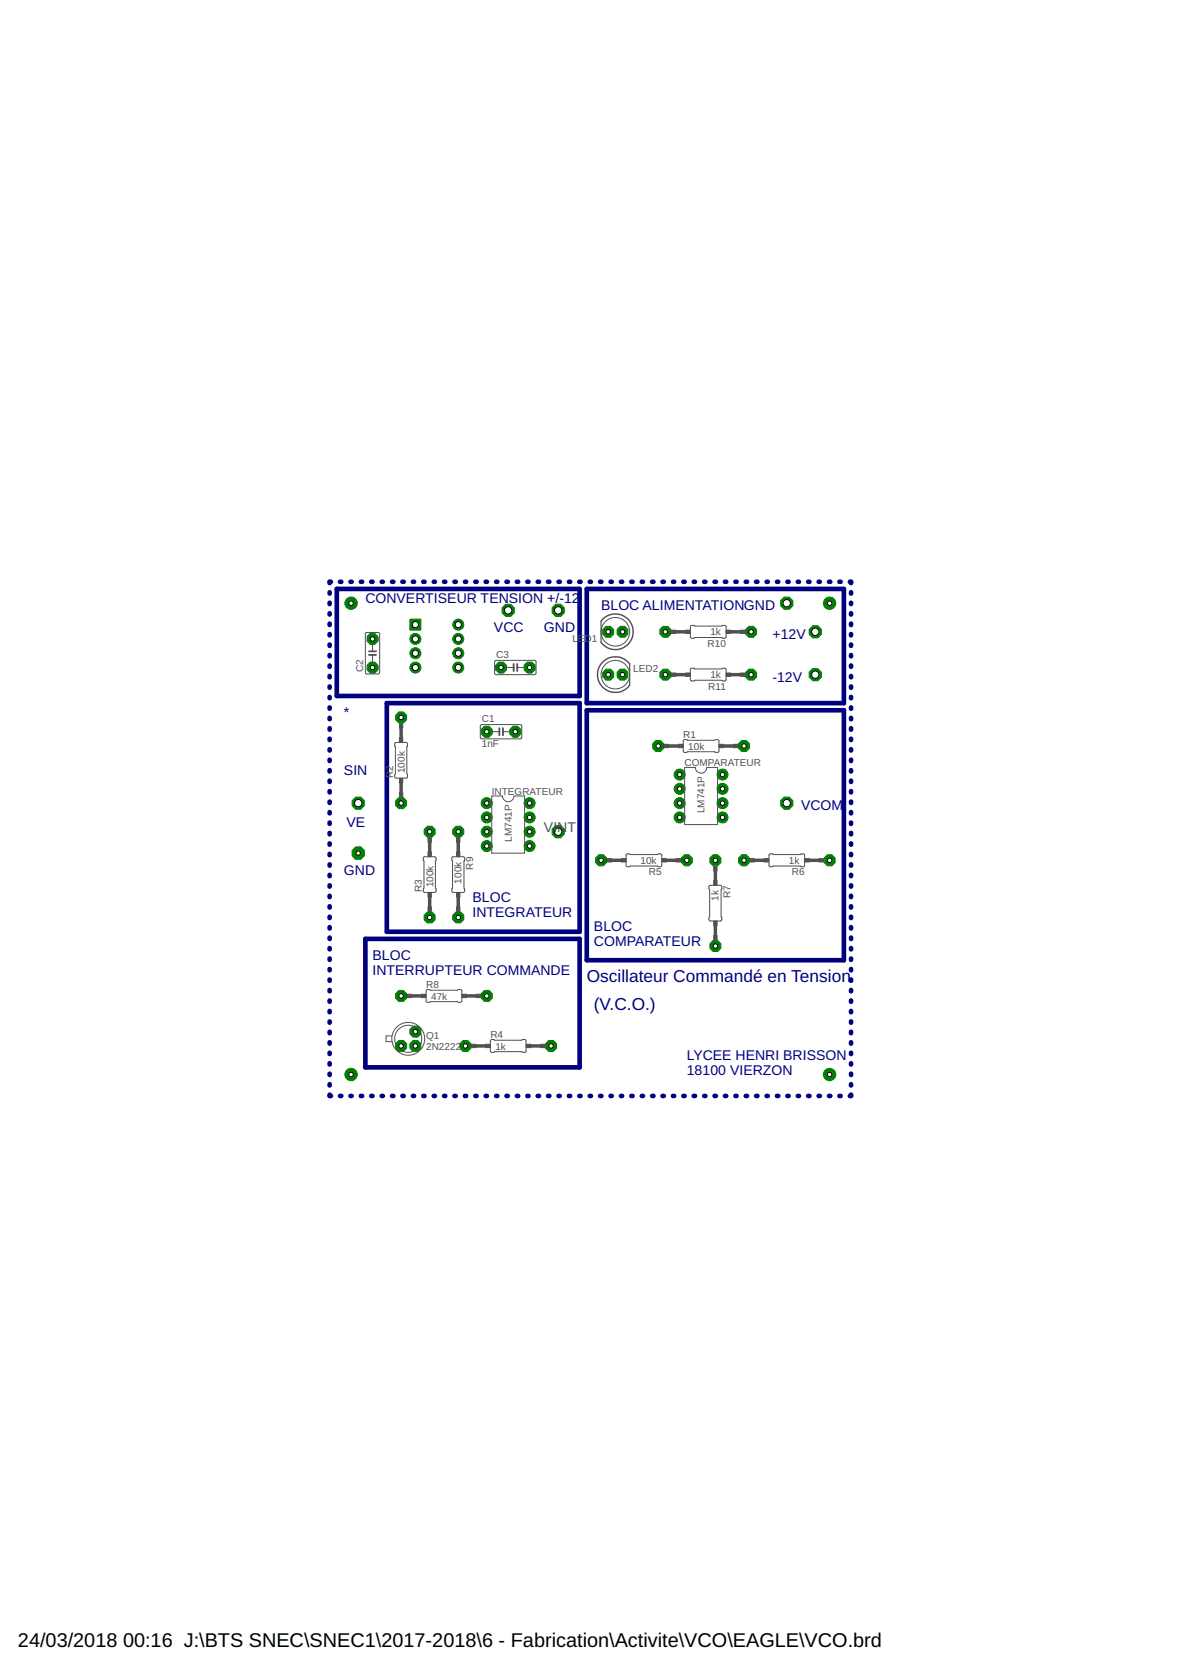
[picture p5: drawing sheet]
<svg xmlns="http://www.w3.org/2000/svg" width="210mm" height="297mm" viewBox="0 0 210 297" stroke-linecap="round" stroke-linejoin="round" font-family="sans-serif">
<g fill="none" stroke="#000080" stroke-width=".83">
<path d="M58.6 105.3v.2M58.6 107.1v.3M58.6 109v.2M58.6 110.8v.3M58.6 112.7v.2M58.6 114.6v.2M58.6 116.4v.3M58.6 118.3v.2M58.8 103.4h-.2v.3M59.9 104.7h43.1v19h-43.1zM60.4 103.4h.3M62.3 103.4h.2"/>
<path d="M64.1 103.4h.3M66 103.4h.2M67.8 103.4h.3M69.7 103.4h.2M71.5 103.4h.3M73.4 103.4h.2M75.2 103.4h.3M77.1 103.4h.2M78.9 103.4h.2M80.8 103.4h.2M82.6 103.4h.2M84.5 103.4h.2"/>
<path d="M86.3 103.4h.3M88.2 103.4h.2M90 103.4h.3M91.9 103.4h.2M93.7 103.4h.2M95.6 103.4h.2M97.4 103.4h.2M99.3 103.4h.2M101.1 103.4h.2M103 103.4h.2M104.3 104.7h45.7v20.3h-45.7zM104.8 103.4h.2"/>
<path d="M106.7 103.4h.2M108.5 103.4h.2M110.4 103.4h.2M112.2 103.4h.2M114.1 103.4h.2M115.9 103.4h.2M117.8 103.4h.2M119.6 103.4h.2M121.5 103.4h.2M123.3 103.4h.2M125.2 103.4h.2M127 103.4h.2"/>
<path d="M128.8 103.4h.3M130.7 103.4h.2M132.5 103.4h.3M134.4 103.4h.2M136.2 103.4h.3M138.1 103.4h.2M140 103.4h.2M141.8 103.4h.2M143.6 103.4h.3M145.5 103.4h.2M147.3 103.4h.3M149.2 103.4h.2"/>
<path d="M151 103.4h.3v.3M151.3 105.3v.2M151.3 107.1v.3M151.3 109v.2M151.3 110.8v.3M151.3 112.7v.2M151.3 114.6v.2M151.3 116.4v.3M151.3 118.3v.2M58.6 120.2v.2M58.6 122v.3M58.6 123.9v.2"/>
<path d="M58.6 125.8v.2M58.6 127.6v.2M58.6 129.5v.2M58.6 131.3v.3M58.6 133.2v.2M58.6 135v.3M58.6 136.9v.2M58.6 138.8v.2M68.7 125h34.3v40.6h-34.3zM104.3 126.3h45.7v44.4h-45.7zM151.3 120.2v.2M151.3 122v.3"/>
<path d="M151.3 123.9v.2M151.3 125.8v.2M151.3 127.6v.2M151.3 129.5v.2M151.3 131.3v.3M151.3 133.2v.2M151.3 135v.3M151.3 136.9v.2M151.3 138.8v.2M58.6 140.6v.3M58.6 142.5v.2M58.6 144.4v.2"/>
<path d="M58.6 146.2v.3M58.6 148.1v.2M58.6 149.9v.3M58.6 151.8v.2M58.6 153.6v.3M58.6 155.5v.2M58.6 157.4v.2M58.6 159.2v.3M151.3 140.6v.3M151.3 142.5v.2M151.3 144.4v.2M151.3 146.2v.3"/>
<path d="M151.3 148.1v.2M151.3 149.9v.3M151.3 151.8v.2M151.3 153.6v.3M151.3 155.5v.2M151.3 157.4v.2M151.3 159.2v.3M58.6 161.1v.2M58.6 163v.2M58.6 164.8v.3M58.6 166.7v.2M58.6 168.5v.3"/>
<path d="M58.6 170.4v.2M58.6 172.3v.2M58.6 174.1v.2M58.6 176v.2M58.6 177.8v.3M58.6 179.7v.2M64.9 166.9h38.1v22.8h-38.1zM151.3 161.1v.2M151.3 163v.2M151.3 164.8v.3M151.3 166.7v.2M151.3 168.5v.3"/>
<path d="M151.3 170.4v.2M151.3 172.3v.2M151.3 174.1v.2M151.3 176v.2M151.3 177.8v.3M151.3 179.7v.2M58.6 194.6v.2h.2M58.6 181.6v.2M58.6 183.4v.3M58.6 185.3v.2M58.6 187.1v.3M58.6 189v.2"/>
<path d="M58.6 190.9v.2M58.6 192.7v.3M60.4 194.8h.3M62.3 194.8h.2M64.1 194.8h.3M66 194.8h.2M67.8 194.8h.3M69.7 194.8h.2M71.5 194.8h.3M73.4 194.8h.2M75.2 194.8h.3M77.1 194.8h.2"/>
<path d="M78.9 194.8h.2M80.8 194.8h.2M82.6 194.8h.2M84.5 194.8h.2M86.3 194.8h.3M88.2 194.8h.2M90 194.8h.3M91.9 194.8h.2M93.7 194.8h.2M95.6 194.8h.2M97.4 194.8h.2M99.3 194.8h.2"/>
<path d="M101.1 194.8h.2M103 194.8h.2M104.8 194.8h.2M106.7 194.8h.2M108.5 194.8h.2M110.4 194.8h.2M112.2 194.8h.2M114.1 194.8h.2M115.9 194.8h.2M117.8 194.8h.2M119.6 194.8h.2M121.5 194.8h.2"/>
<path d="M123.3 194.8h.2M125.2 194.8h.2M127 194.8h.2M128.8 194.8h.3M130.7 194.8h.2M132.5 194.8h.3M134.4 194.8h.2M136.2 194.8h.3M138.1 194.8h.2M140 194.8h.2M141.8 194.8h.2M143.6 194.8h.3"/>
<path d="M145.5 194.8h.2M147.3 194.8h.3M149.2 194.8h.2M151.3 181.6v.2M151.3 183.4v.3M151.3 185.3v.2M151.3 187.1v.3M151.3 189v.2M151.3 190.9v.2M151.3 192.7v.3M151.3 194.6v.2h-.3"/>
</g>
<circle cx="86.5" cy="130.1" r="1.05" fill="#008000" stroke="#008000" stroke-width=".18"/>
<circle cx="86.5" cy="130.1" r=".4" fill="#fff" stroke="#000" stroke-width=".18"/>
<circle cx="91.6" cy="130.1" r="1.05" fill="#008000" stroke="#008000" stroke-width=".18"/>
<circle cx="91.6" cy="130.1" r=".4" fill="#fff" stroke="#000" stroke-width=".18"/>
<circle cx="120.8" cy="137.7" r=".97" fill="#008000" stroke="#008000" stroke-width=".18"/>
<circle cx="120.8" cy="137.7" r=".4" fill="#fff" stroke="#000" stroke-width=".18"/>
<circle cx="120.8" cy="140.2" r=".97" fill="#008000" stroke="#008000" stroke-width=".18"/>
<circle cx="120.8" cy="140.2" r=".4" fill="#fff" stroke="#000" stroke-width=".18"/>
<circle cx="128.4" cy="140.2" r=".97" fill="#008000" stroke="#008000" stroke-width=".18"/>
<circle cx="128.4" cy="140.2" r=".4" fill="#fff" stroke="#000" stroke-width=".18"/>
<circle cx="128.4" cy="137.7" r=".97" fill="#008000" stroke="#008000" stroke-width=".18"/>
<circle cx="128.4" cy="137.7" r=".4" fill="#fff" stroke="#000" stroke-width=".18"/>
<circle cx="120.8" cy="142.8" r=".97" fill="#008000" stroke="#008000" stroke-width=".18"/>
<circle cx="120.8" cy="142.8" r=".4" fill="#fff" stroke="#000" stroke-width=".18"/>
<circle cx="120.8" cy="145.3" r=".97" fill="#008000" stroke="#008000" stroke-width=".18"/>
<circle cx="120.8" cy="145.3" r=".4" fill="#fff" stroke="#000" stroke-width=".18"/>
<circle cx="128.4" cy="142.8" r=".97" fill="#008000" stroke="#008000" stroke-width=".18"/>
<circle cx="128.4" cy="142.8" r=".4" fill="#fff" stroke="#000" stroke-width=".18"/>
<circle cx="128.4" cy="145.3" r=".97" fill="#008000" stroke="#008000" stroke-width=".18"/>
<circle cx="128.4" cy="145.3" r=".4" fill="#fff" stroke="#000" stroke-width=".18"/>
<circle cx="139.8" cy="107.2" r="1.17" fill="#008000" stroke="#008000" stroke-width=".18"/>
<circle cx="139.8" cy="107.2" r=".66" fill="#fff" stroke="#000" stroke-width=".18"/>
<circle cx="63.7" cy="151.7" r="1.2" fill="#008000" stroke="#008000" stroke-width=".18"/>
<circle cx="63.7" cy="151.7" r=".38" fill="#fff" stroke="#000" stroke-width=".18"/>
<circle cx="86.5" cy="142.8" r=".97" fill="#008000" stroke="#008000" stroke-width=".18"/>
<circle cx="86.5" cy="142.8" r=".4" fill="#fff" stroke="#000" stroke-width=".18"/>
<circle cx="86.5" cy="145.3" r=".97" fill="#008000" stroke="#008000" stroke-width=".18"/>
<circle cx="86.5" cy="145.3" r=".4" fill="#fff" stroke="#000" stroke-width=".18"/>
<circle cx="94.1" cy="145.3" r=".97" fill="#008000" stroke="#008000" stroke-width=".18"/>
<circle cx="94.1" cy="145.3" r=".4" fill="#fff" stroke="#000" stroke-width=".18"/>
<circle cx="94.1" cy="142.8" r=".97" fill="#008000" stroke="#008000" stroke-width=".18"/>
<circle cx="94.1" cy="142.8" r=".4" fill="#fff" stroke="#000" stroke-width=".18"/>
<circle cx="86.5" cy="147.8" r=".97" fill="#008000" stroke="#008000" stroke-width=".18"/>
<circle cx="86.5" cy="147.8" r=".4" fill="#fff" stroke="#000" stroke-width=".18"/>
<circle cx="86.5" cy="150.4" r=".97" fill="#008000" stroke="#008000" stroke-width=".18"/>
<circle cx="86.5" cy="150.4" r=".4" fill="#fff" stroke="#000" stroke-width=".18"/>
<circle cx="94.1" cy="147.8" r=".97" fill="#008000" stroke="#008000" stroke-width=".18"/>
<circle cx="94.1" cy="147.8" r=".4" fill="#fff" stroke="#000" stroke-width=".18"/>
<circle cx="94.1" cy="150.4" r=".97" fill="#008000" stroke="#008000" stroke-width=".18"/>
<circle cx="94.1" cy="150.4" r=".4" fill="#fff" stroke="#000" stroke-width=".18"/>
<circle cx="71.3" cy="185.9" r="1.05" fill="#008000" stroke="#008000" stroke-width=".18"/>
<circle cx="71.3" cy="185.9" r=".4" fill="#fff" stroke="#000" stroke-width=".18"/>
<circle cx="73.8" cy="185.9" r="1.05" fill="#008000" stroke="#008000" stroke-width=".18"/>
<circle cx="73.8" cy="185.9" r=".4" fill="#fff" stroke="#000" stroke-width=".18"/>
<circle cx="73.8" cy="183.4" r="1.05" fill="#008000" stroke="#008000" stroke-width=".18"/>
<circle cx="73.8" cy="183.4" r=".4" fill="#fff" stroke="#000" stroke-width=".18"/>
<circle cx="117" cy="132.6" r="1.05" fill="#008000" stroke="#008000" stroke-width=".18"/>
<circle cx="117" cy="132.6" r=".4" fill="#fff" stroke="#000" stroke-width=".18"/>
<circle cx="132.2" cy="132.6" r="1.05" fill="#008000" stroke="#008000" stroke-width=".18"/>
<circle cx="132.2" cy="132.6" r=".4" fill="#fff" stroke="#000" stroke-width=".18"/>
<circle cx="71.3" cy="142.8" r="1.05" fill="#008000" stroke="#008000" stroke-width=".18"/>
<circle cx="71.3" cy="142.8" r=".4" fill="#fff" stroke="#000" stroke-width=".18"/>
<circle cx="71.3" cy="127.5" r="1.05" fill="#008000" stroke="#008000" stroke-width=".18"/>
<circle cx="71.3" cy="127.5" r=".4" fill="#fff" stroke="#000" stroke-width=".18"/>
<circle cx="76.4" cy="163.1" r="1.05" fill="#008000" stroke="#008000" stroke-width=".18"/>
<circle cx="76.4" cy="163.1" r=".4" fill="#fff" stroke="#000" stroke-width=".18"/>
<circle cx="76.4" cy="147.8" r="1.05" fill="#008000" stroke="#008000" stroke-width=".18"/>
<circle cx="76.4" cy="147.8" r=".4" fill="#fff" stroke="#000" stroke-width=".18"/>
<circle cx="82.7" cy="185.9" r="1.05" fill="#008000" stroke="#008000" stroke-width=".18"/>
<circle cx="82.7" cy="185.9" r=".4" fill="#fff" stroke="#000" stroke-width=".18"/>
<circle cx="97.9" cy="185.9" r="1.05" fill="#008000" stroke="#008000" stroke-width=".18"/>
<circle cx="97.9" cy="185.9" r=".4" fill="#fff" stroke="#000" stroke-width=".18"/>
<circle cx="122.1" cy="152.9" r="1.05" fill="#008000" stroke="#008000" stroke-width=".18"/>
<circle cx="122.1" cy="152.9" r=".4" fill="#fff" stroke="#000" stroke-width=".18"/>
<circle cx="106.8" cy="152.9" r="1.05" fill="#008000" stroke="#008000" stroke-width=".18"/>
<circle cx="106.8" cy="152.9" r=".4" fill="#fff" stroke="#000" stroke-width=".18"/>
<circle cx="147.4" cy="152.9" r="1.05" fill="#008000" stroke="#008000" stroke-width=".18"/>
<circle cx="147.4" cy="152.9" r=".4" fill="#fff" stroke="#000" stroke-width=".18"/>
<circle cx="132.2" cy="152.9" r="1.05" fill="#008000" stroke="#008000" stroke-width=".18"/>
<circle cx="132.2" cy="152.9" r=".4" fill="#fff" stroke="#000" stroke-width=".18"/>
<circle cx="127.1" cy="152.9" r="1.05" fill="#008000" stroke="#008000" stroke-width=".18"/>
<circle cx="127.1" cy="152.9" r=".4" fill="#fff" stroke="#000" stroke-width=".18"/>
<circle cx="127.1" cy="168.2" r="1.05" fill="#008000" stroke="#008000" stroke-width=".18"/>
<circle cx="127.1" cy="168.2" r=".4" fill="#fff" stroke="#000" stroke-width=".18"/>
<circle cx="71.3" cy="177" r="1.05" fill="#008000" stroke="#008000" stroke-width=".18"/>
<circle cx="71.3" cy="177" r=".4" fill="#fff" stroke="#000" stroke-width=".18"/>
<circle cx="86.5" cy="177" r="1.05" fill="#008000" stroke="#008000" stroke-width=".18"/>
<circle cx="86.5" cy="177" r=".4" fill="#fff" stroke="#000" stroke-width=".18"/>
<circle cx="81.4" cy="147.8" r="1.05" fill="#008000" stroke="#008000" stroke-width=".18"/>
<circle cx="81.4" cy="147.8" r=".4" fill="#fff" stroke="#000" stroke-width=".18"/>
<circle cx="81.4" cy="163.1" r="1.05" fill="#008000" stroke="#008000" stroke-width=".18"/>
<circle cx="81.4" cy="163.1" r=".4" fill="#fff" stroke="#000" stroke-width=".18"/>
<circle cx="144.9" cy="119.9" r="1.17" fill="#008000" stroke="#008000" stroke-width=".18"/>
<circle cx="144.9" cy="119.9" r=".66" fill="#fff" stroke="#000" stroke-width=".18"/>
<circle cx="144.9" cy="112.3" r="1.17" fill="#008000" stroke="#008000" stroke-width=".18"/>
<circle cx="144.9" cy="112.3" r=".66" fill="#fff" stroke="#000" stroke-width=".18"/>
<circle cx="139.8" cy="142.8" r="1.17" fill="#008000" stroke="#008000" stroke-width=".18"/>
<circle cx="139.8" cy="142.8" r=".66" fill="#fff" stroke="#000" stroke-width=".18"/>
<circle cx="63.7" cy="142.8" r="1.17" fill="#008000" stroke="#008000" stroke-width=".18"/>
<circle cx="63.7" cy="142.8" r=".66" fill="#fff" stroke="#000" stroke-width=".18"/>
<circle cx="99.2" cy="147.8" r="1.17" fill="#008000" stroke="#008000" stroke-width=".18"/>
<circle cx="99.2" cy="147.8" r=".66" fill="#fff" stroke="#000" stroke-width=".18"/>
<circle cx="110.6" cy="112.3" r="1.05" fill="#008000" stroke="#008000" stroke-width=".18"/>
<circle cx="110.6" cy="112.3" r=".4" fill="#fff" stroke="#000" stroke-width=".18"/>
<circle cx="108.1" cy="112.3" r="1.05" fill="#008000" stroke="#008000" stroke-width=".18"/>
<circle cx="108.1" cy="112.3" r=".4" fill="#fff" stroke="#000" stroke-width=".18"/>
<circle cx="133.5" cy="112.3" r="1.05" fill="#008000" stroke="#008000" stroke-width=".18"/>
<circle cx="133.5" cy="112.3" r=".4" fill="#fff" stroke="#000" stroke-width=".18"/>
<circle cx="118.3" cy="112.3" r="1.05" fill="#008000" stroke="#008000" stroke-width=".18"/>
<circle cx="118.3" cy="112.3" r=".4" fill="#fff" stroke="#000" stroke-width=".18"/>
<circle cx="108.1" cy="119.9" r="1.05" fill="#008000" stroke="#008000" stroke-width=".18"/>
<circle cx="108.1" cy="119.9" r=".4" fill="#fff" stroke="#000" stroke-width=".18"/>
<circle cx="110.6" cy="119.9" r="1.05" fill="#008000" stroke="#008000" stroke-width=".18"/>
<circle cx="110.6" cy="119.9" r=".4" fill="#fff" stroke="#000" stroke-width=".18"/>
<circle cx="133.5" cy="119.9" r="1.05" fill="#008000" stroke="#008000" stroke-width=".18"/>
<circle cx="133.5" cy="119.9" r=".4" fill="#fff" stroke="#000" stroke-width=".18"/>
<circle cx="118.3" cy="119.9" r="1.05" fill="#008000" stroke="#008000" stroke-width=".18"/>
<circle cx="118.3" cy="119.9" r=".4" fill="#fff" stroke="#000" stroke-width=".18"/>
<circle cx="90.3" cy="108.5" r="1.17" fill="#008000" stroke="#008000" stroke-width=".18"/>
<circle cx="90.3" cy="108.5" r=".66" fill="#fff" stroke="#000" stroke-width=".18"/>
<circle cx="66.2" cy="118.7" r="1.05" fill="#008000" stroke="#008000" stroke-width=".18"/>
<circle cx="66.2" cy="118.7" r=".4" fill="#fff" stroke="#000" stroke-width=".18"/>
<circle cx="66.2" cy="113.6" r="1.05" fill="#008000" stroke="#008000" stroke-width=".18"/>
<circle cx="66.2" cy="113.6" r=".4" fill="#fff" stroke="#000" stroke-width=".18"/>
<circle cx="89" cy="118.7" r="1.05" fill="#008000" stroke="#008000" stroke-width=".18"/>
<circle cx="89" cy="118.7" r=".4" fill="#fff" stroke="#000" stroke-width=".18"/>
<circle cx="94.1" cy="118.7" r="1.05" fill="#008000" stroke="#008000" stroke-width=".18"/>
<circle cx="94.1" cy="118.7" r=".4" fill="#fff" stroke="#000" stroke-width=".18"/>
<circle cx="99.2" cy="108.5" r="1.17" fill="#008000" stroke="#008000" stroke-width=".18"/>
<circle cx="99.2" cy="108.5" r=".66" fill="#fff" stroke="#000" stroke-width=".18"/>
<path d="M72.9 110.1h1.9v1.9h-1.9z" fill="#008000" stroke="#008000" stroke-width=".18"/>
<circle cx="73.8" cy="111" r=".55" fill="#fff" stroke="#000" stroke-width=".18"/>
<circle cx="73.8" cy="113.6" r=".97" fill="#008000" stroke="#008000" stroke-width=".18"/>
<circle cx="73.8" cy="113.6" r=".55" fill="#fff" stroke="#000" stroke-width=".18"/>
<circle cx="73.8" cy="116.1" r=".97" fill="#008000" stroke="#008000" stroke-width=".18"/>
<circle cx="73.8" cy="116.1" r=".55" fill="#fff" stroke="#000" stroke-width=".18"/>
<circle cx="73.8" cy="118.7" r=".97" fill="#008000" stroke="#008000" stroke-width=".18"/>
<circle cx="73.8" cy="118.7" r=".55" fill="#fff" stroke="#000" stroke-width=".18"/>
<circle cx="81.4" cy="118.7" r=".97" fill="#008000" stroke="#008000" stroke-width=".18"/>
<circle cx="81.4" cy="118.7" r=".55" fill="#fff" stroke="#000" stroke-width=".18"/>
<circle cx="81.4" cy="116.1" r=".97" fill="#008000" stroke="#008000" stroke-width=".18"/>
<circle cx="81.4" cy="116.1" r=".55" fill="#fff" stroke="#000" stroke-width=".18"/>
<circle cx="81.4" cy="113.6" r=".97" fill="#008000" stroke="#008000" stroke-width=".18"/>
<circle cx="81.4" cy="113.6" r=".55" fill="#fff" stroke="#000" stroke-width=".18"/>
<circle cx="81.4" cy="111" r=".97" fill="#008000" stroke="#008000" stroke-width=".18"/>
<circle cx="81.4" cy="111" r=".55" fill="#fff" stroke="#000" stroke-width=".18"/>
<circle cx="62.4" cy="107.2" r="1.1" fill="#008000" stroke="#008000" stroke-width=".18"/>
<circle cx="62.4" cy="107.2" r=".4" fill="#fff" stroke="#000" stroke-width=".18"/>
<circle cx="147.4" cy="107.2" r="1.1" fill="#008000" stroke="#008000" stroke-width=".18"/>
<circle cx="147.4" cy="107.2" r=".4" fill="#fff" stroke="#000" stroke-width=".18"/>
<circle cx="62.4" cy="191" r="1.1" fill="#008000" stroke="#008000" stroke-width=".18"/>
<circle cx="62.4" cy="191" r=".4" fill="#fff" stroke="#000" stroke-width=".18"/>
<circle cx="147.4" cy="191" r="1.1" fill="#008000" stroke="#008000" stroke-width=".18"/>
<circle cx="147.4" cy="191" r=".4" fill="#fff" stroke="#000" stroke-width=".18"/>
<path d="M65.6 116.4h1.2M65.6 115.8h1.2M91.3 118v1.3M91.9 118v1.3M88.8 129.4v1.3M89.4 129.4v1.3" fill="none" stroke="#505050" stroke-width=".32"/>
<g fill="none" stroke="#505050" stroke-width=".18">
<path d="M65 112.5l2.2-.1 .3 .2v6.9l-.2 .3h-2.1l-.2-.2zM66.2 114.6v1.2M66.2 116.4v1.2M88 117.5l7.1-.1 .2 .2-.1 2.2-.2 .1h-6.9l-.2-.2zM90.1 118.7h1.2M91.9 118.7h1.2M122.8 111.2l5.5 .1 .1-.1h.5l.2 .2-.1 1.9-.2 .2h-.4l-.1-.2h-4.8l-.2 .2-.4-.1-.2-.2zM122.8 118.9h5.5l.1-.1h.5l.2 .2-.1 1.9-.1 .2h-.5l-.1-.2h-4.8l-.2 .2h-.4l-.2-.3zM70.2 132.1l2-.1 .2 .1v.5l-.1 .1v4.9l.1 .1v.4l-.1 .2h-1.9l-.2-.1-.1-.5 .2-.1zM85.4 128.9l7.2-.1 .1 .3v2.1l-.2 .1h-7l-.1-.2zM87.5 130.1h1.3M89.4 130.1h1.2"/>
<path d="M121.5 131.6l.6-.1 .1 .1h4.8l.1-.1h.5l.2 .2v1.9l-.3 .2h-.4l-.1-.2h-4.8l-.1 .2-.5-.1-.2-.2zM121.7 136.4h1.9a1.02 1.02 0 0 0 1 1 1.02 1.02 0 0 0 1-1h1.9v10.2h-5.8zM75.3 152.4l2-.1 .2 .1v.5l-.1 .2v4.8l.1 .1v.4l-.2 .2h-1.8l-.3-.1v-.5l.2-.1zM80.4 152.4l1.9-.1 .3 .1v.5l-.1 .2v4.8l.1 .1v.4l-.2 .2h-1.8l-.3-.1v-.5l.1-.1zM87.4 141.5h1.9a1.02 1.02 0 0 0 1 1 1.02 1.02 0 0 0 1-1h1.9v10.2h-5.8zM111.4 151.8l5.5 .1 .1-.1h.5l.1 .2v1.9l-.2 .2h-.4l-.1-.2h-4.9l-.1 .2h-.5l-.1-.3zM126.1 157.4h1.9l.3 .1v.5l-.1 .1v4.9l.1 .1v.4l-.2 .2h-1.8l-.3-.1v-.5l.1-.1zM136.7 151.8l5.5 .1 .2-.1h.5l.1 .2v1.9l-.3 .2h-.3l-.2-.2h-4.8l-.1 .2h-.5l-.1-.2zM75.8 176l.6-.1 .1 .1h4.8l.1-.1h.5l.2 .2v1.9l-.3 .2h-.4l-.1-.1h-4.8l-.1 .1h-.5l-.2-.3zM69.7 184.1h-1.1v1.1h1.1M71.6 186.9l.8 .2 1.1-.2M73.5 182.4a2.41 2.41 0 0 0-2.6 .6 2.41 2.41 0 0 0-.6 2.6"/>
<path d="M74.8 183.7l.2 .8-.2 1.1M87.2 184.9l.6-.1 .1 .1h4.8l.2-.1h.4l.2 .2v1.9l-.3 .2h-.3l-.2-.2h-4.8l-.1 .2-.5-.1-.2-.2z"/>
<circle cx="109.4" cy="112.3" r="2.54"/>
<circle cx="109.4" cy="119.9" r="2.54"/>
<circle cx="72.6" cy="184.7" r="2.92"/>
</g>
<g fill="none" stroke="#505050" stroke-width=".61">
<path d="M120.2 112.3h1.6M120.2 119.9h1.6M129.9 112.3h1.7M129.9 119.9h1.7M71.3 129.4v1.7M71.3 139.2v1.7M118.9 132.6h1.6M128.7 132.6h1.6M76.4 149.8v1.6M76.4 159.5v1.7M81.4 149.8v1.6M81.4 159.5v1.7"/>
<path d="M108.7 152.9h1.7M118.5 152.9h1.7M127.1 154.8v1.7M134.1 152.9h1.7M143.9 152.9h1.6M73.2 177h1.6M83 177h1.6M127.1 164.6v1.7M84.6 185.9h1.7M94.4 185.9h1.6"/>
</g>
<g fill="#505050" stroke="#505050" stroke-width=".18">
<path d="M127.8 132.3h.8v.6h-.8z"/>
<path d="M120.6 132.3h.8v.6h-.8z"/>
<path d="M130.3 132.3h.9v.6h-.9z"/>
<path d="M118 132.3h.9v.6h-.9z"/>
<path d="M71 131.1h.6v.9h-.6z"/>
<path d="M71 138.3h.6v.9h-.6z"/>
<path d="M71 128.6h.6v.8h-.6z"/>
<path d="M71 140.9h.6v.8h-.6z"/>
<path d="M76.1 151.4h.6v.9h-.6z"/>
<path d="M76.1 158.6h.6v.9h-.6z"/>
<path d="M76.1 148.9h.6v.9h-.6z"/>
<path d="M76.1 161.2h.6v.8h-.6z"/>
<path d="M93.5 185.6h.9v.6h-.9z"/>
<path d="M86.3 185.6h.8v.6h-.8z"/>
<path d="M96.1 185.6h.8v.6h-.8z"/>
<path d="M83.8 185.6h.8v.6h-.8z"/>
<path d="M110.4 152.6h.9v.6h-.9z"/>
<path d="M117.6 152.6h.9v.6h-.9z"/>
<path d="M107.9 152.6h.8v.6h-.8z"/>
<path d="M120.2 152.6h.8v.6h-.8z"/>
<path d="M135.8 152.6h.9v.6h-.9z"/>
<path d="M143 152.6h.9v.6h-.9z"/>
<path d="M133.3 152.6h.8v.6h-.8z"/>
<path d="M145.6 152.6h.8v.6h-.8z"/>
<path d="M126.9 163.7h.5v.9h-.5z"/>
<path d="M126.9 156.5h.5v.9h-.5z"/>
<path d="M126.9 166.3h.5v.8h-.5z"/>
<path d="M126.9 154h.5v.8h-.5z"/>
<path d="M82.1 176.7h.8v.6h-.8z"/>
<path d="M74.9 176.7h.8v.6h-.8z"/>
<path d="M84.6 176.7h.9v.6h-.9z"/>
<path d="M72.3 176.7h.9v.6h-.9z"/>
<path d="M81.2 158.6h.5v.9h-.5z"/>
<path d="M81.2 151.4h.5v.9h-.5z"/>
<path d="M81.2 161.2h.5v.8h-.5z"/>
<path d="M81.2 148.9h.5v.9h-.5z"/>
<path d="M121.8 112h.9v.6h-.9z"/>
<path d="M129.1 112h.8v.6h-.8z"/>
<path d="M119.3 112h.8v.6h-.8z"/>
<path d="M131.6 112h.8v.6h-.8z"/>
<path d="M121.8 119.6h.9v.6h-.9z"/>
<path d="M129.1 119.6h.8v.6h-.8z"/>
<path d="M119.3 119.6h.8v.6h-.8z"/>
<path d="M131.6 119.6h.8v.6h-.8z"/>
</g>
<path d="M106.8 110.4v3.8M111.9 118v3.8" fill="none" stroke="#505050" stroke-width=".21"/>
<path d="M106.8 110.4a3.2 3.2 0 0 1 4.7-.4 3.2 3.2 0 0 1 0 4.7 3.2 3.2 0 0 1-4.7-.5M111.9 118a3.2 3.2 0 0 0-4.7-.4 3.2 3.2 0 0 0 0 4.7 3.2 3.2 0 0 0 4.7-.5" fill="none" stroke="#505050" stroke-width=".25"/>
<g font-size="3.5">
<text x="3.2" y="292.8">24/03/2018</text>
<text x="21.9" y="292.8">00:16 J:\BTS SNEC\SNEC1\2017-2018\6 - Fabrication\Activite\VCO\EAGLE\VCO.brd</text>
</g>
<g font-size="3.1" fill="#000080">
<text x="104.3" y="174.5">Oscillateur Commandé en Tension</text>
<text x="105.6" y="179.6">(V.C.O.)</text>
</g>
<g font-size="2.5" fill="#000080">
<text x="64.9" y="107.2">CONVERTISEUR TENSION +/-12</text>
<text x="87.8" y="112.3">VCC</text>
<text x="96.7" y="112.3">GND</text>
<text x="106.8" y="108.5">BLOC ALIMENTATIONGND</text>
<text x="137.3" y="113.6">+12V</text>
<text x="137.3" y="121.2">-12V</text>
<text x="61.1" y="127.5">*</text>
<text x="61.1" y="137.7">SIN</text>
<text x="61.6" y="147.1">VE</text>
<text x="142.4" y="144">VCOM</text>
<text x="61.1" y="155.5">GND</text>
<text x="84" y="160.4">BLOC</text>
<text x="84" y="163.1">INTEGRATEUR</text>
<text x="105.6" y="165.5">BLOC</text>
<text x="66.2" y="170.6">BLOC</text>
<text x="66.2" y="173.2">INTERRUPTEUR COMMANDE</text>
<text x="105.6" y="168.2">COMPARATEUR</text>
<text x="122.1" y="188.3">LYCEE HENRI BRISSON</text>
<text x="122.1" y="191">18100 VIERZON</text>
</g>
<text font-size="2.5" fill="#505050" x="96.7" y="147.8">VINT</text>
<g font-size="1.8" fill="#505050">
<text x="126.3" y="112.9">1k</text>
<text x="64.6" y="119.5" transform="rotate(-90 64.6 119.5)">C2</text>
<text x="88.2" y="117">C3</text>
<text x="101.7" y="114.1">LED1</text>
<text x="112.5" y="119.4">LED2</text>
<text x="125.8" y="115">R10</text>
<text x="125.9" y="122.6">R11</text>
<text x="126.3" y="120.5">1k</text>
<text x="85.6" y="128.4">C1</text>
<text x="121.4" y="131.2">R1</text>
<text x="72" y="137.4" transform="rotate(-90 72 137.4)">100k</text>
<text x="85.6" y="132.9">1nF</text>
<text x="121.7" y="136.2">COMPARATEUR</text>
<text x="122.3" y="133.3">10k</text>
<text x="69.9" y="138.3" transform="rotate(-90 69.9 138.3)">R2</text>
<text x="87.4" y="141.2">INTEGRATEUR</text>
<text x="91" y="149.6" transform="rotate(-90 91 149.6)">LM741P</text>
<text x="125.2" y="144.6" transform="rotate(-90 125.2 144.6)">LM741P</text>
<text x="84.1" y="154.6" transform="rotate(-90 84.1 154.6)">R9</text>
<text x="113.8" y="153.5">10k</text>
<text x="115.3" y="155.6">R5</text>
<text x="140.2" y="153.5">1k</text>
<text x="140.7" y="155.6">R6</text>
<text x="75" y="158.6" transform="rotate(-90 75 158.6)">R3</text>
<text x="77" y="157.7" transform="rotate(-90 77 157.7)">100k</text>
<text x="82" y="157.1" transform="rotate(-90 82 157.1)">100k</text>
<text x="127.7" y="160.2" transform="rotate(-90 127.7 160.2)">1k</text>
<text x="129.8" y="159.7" transform="rotate(-90 129.8 159.7)">R7</text>
<text x="75.7" y="175.6">R8</text>
<text x="76.6" y="177.7">47k</text>
<text x="75.7" y="184.7">Q1</text>
<text x="87.2" y="184.5">R4</text>
<text x="75.7" y="186.6">2N2222</text>
<text x="88" y="186.6">1k</text>
</g>
</svg>
